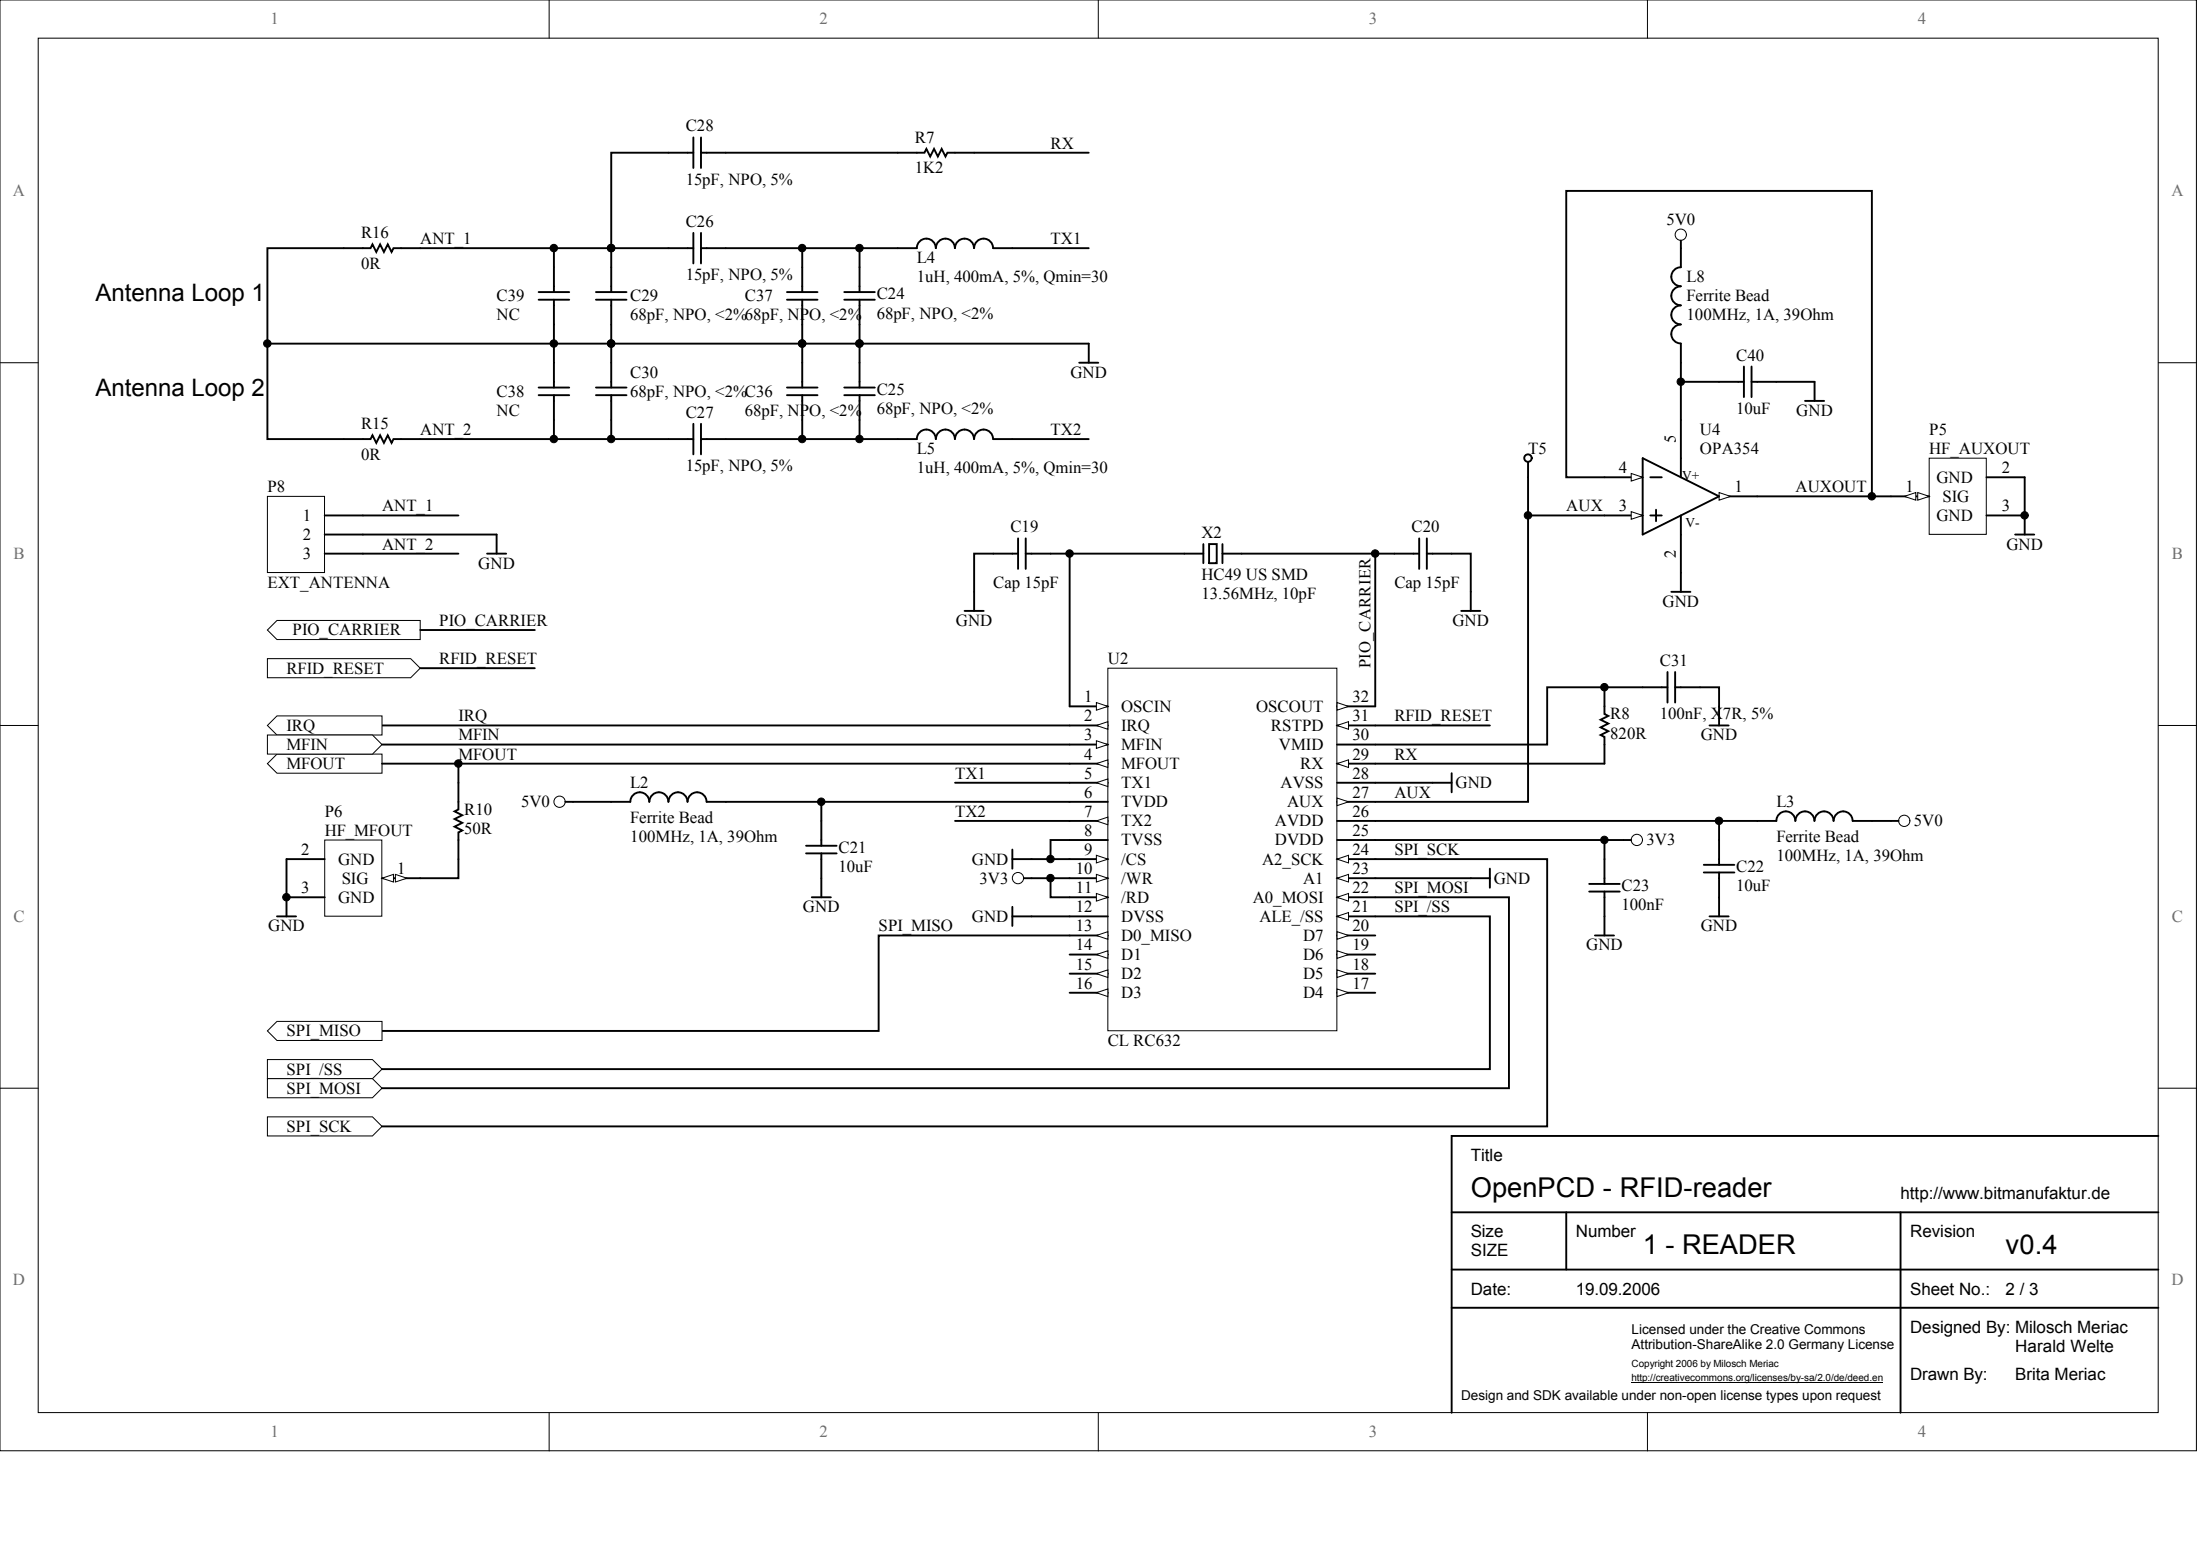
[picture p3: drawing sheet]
<svg xmlns="http://www.w3.org/2000/svg" width="840mm" height="594mm" viewBox="0 0 840 594" stroke-linecap="round" stroke-linejoin="round" font-family="sans-serif">
<g fill="#fff" stroke="#000" stroke-width=".38">
<path d="M0 0h838.2v553.5h-838.2z"/>
<path d="M14.6 14.6h809.1v524.4h-809.1z"/>
</g>
<g fill="none" stroke="#000" stroke-width=".38">
<path d="M209.6 0v14.6M419.2 0v14.6M628.7 0v14.6M0 138.4h14.6M823.7 138.4h14.6M0 276.8h14.6M823.7 276.8h14.6M0 415.2h14.6M823.7 415.2h14.6M209.6 539v14.6M419.2 539v14.6M628.7 539v14.6"/>
<circle cx="213.6" cy="305.9" r="2.15"/>
<circle cx="624.7" cy="320.5" r="2.15"/>
</g>
<g fill="#000" stroke="#000" stroke-width=".38">
<circle cx="233.2" cy="94.7" r="1.42"/>
<circle cx="233.2" cy="131.1" r="1.42"/>
<circle cx="306.1" cy="131.1" r="1.42"/>
<circle cx="328" cy="131.1" r="1.42"/>
</g>
<g fill="none" stroke="#000" stroke-width=".73">
<path d="M411.9 138.4h7.3M415.5 131.1v7.3M388.5 211.2h-16.7v14.6M388.5 205.4v11.7M391.5 211.2h16.7M391.5 205.4v11.7M459.2 211.2h-51v58.3M459.2 207.6v7.3M461.4 207.6h3v7.3h-3zM466.5 211.2h58.4v58.3M466.5 207.6v7.3M524.9 211.2h16.7"/>
<path d="M541.6 205.4v11.7M544.5 211.2h16.8v21.9M544.5 205.4v11.7M557.7 233.1h7.2M145.8 276.8h262.4M524.9 298.7h29.1M554 295v7.3M215.8 305.9h2.9M386.4 324.2v7.2M386.4 327.8h7.2M524.9 320.5h97.6"/>
</g>
<path d="M102.1 276.8l3.6-3.6h40.1v7.2h-40.1z" fill-rule="evenodd" fill="#fff" stroke="#000" stroke-width=".38"/>
<g fill="none" stroke="#000" stroke-width=".73">
<path d="M247.8 305.9a3.6 3.6 0 0 0-3.6-3.6 3.6 3.6 0 0 0-3.6 3.6h-21.9M255.1 305.9a3.6 3.6 0 0 0-3.6-3.6 3.6 3.6 0 0 0-3.7 3.6M262.4 305.9a3.6 3.6 0 0 0-3.7-3.6 3.6 3.6 0 0 0-3.6 3.6M269.6 305.9a3.6 3.6 0 0 0-3.6-3.6 3.6 3.6 0 0 0-3.6 3.6M269.7 305.9h138.5M313.5 305.9v16.8M656.1 313.2v16.8M685.2 313.2a3.6 3.6 0 0 0-3.7-3.6 3.6 3.6 0 0 0-3.6 3.6h-153M699.7 313.2a3.6 3.6 0 0 0-3.6-3.6 3.6 3.6 0 0 0-3.7 3.6 3.6 3.6 0 0 0-3.6-3.6 3.6 3.6 0 0 0-3.6 3.6M707 313.2a3.6 3.6 0 0 0-3.6-3.6 3.6 3.6 0 0 0-3.6 3.6M707.1 313.2h17.5M307.6 325.6h11.7"/>
<path d="M307.6 322.7h11.7M313.5 325.6v16.8M650.2 332.9h11.7M650.2 330h11.7M656.1 332.9v16.8M309.8 342.4h7.3M408.2 356.9h-72.9v36.5h-189.5M652.4 349.7h7.3"/>
</g>
<circle cx="726.7" cy="313.2" r="2.15" fill="none" stroke="#000" stroke-width=".38"/>
<g fill="#fff" stroke="#000" stroke-width=".38">
<path d="M102.1 393.4l3.6-3.7h40.1v7.3h-40.1z" fill-rule="evenodd"/>
<path d="M102.1 426.1h40l3.7 3.7-3.7 3.6h-40z" fill-rule="evenodd"/>
<path d="M102.1 404.3h40l3.7 3.6-3.7 3.7h-40z" fill-rule="evenodd"/>
<path d="M102.1 411.6h40l3.7 3.6-3.7 3.7h-40z" fill-rule="evenodd"/>
</g>
<g fill="none" stroke="#000" stroke-width=".73">
<path d="M255.1 58.3h9.5M264.6 52.4v11.7M267.5 52.4v11.7M267.5 58.3h9.5M342.6 58.3h10.2l.7-1.5 1.5 2.9 1.5-2.9 1.4 2.9 1.5-2.9 1.4 2.9 .8-1.4h10.2M255.1 94.7h9.5M264.6 88.9v11.6M267.5 94.7h9.5M267.5 88.9v11.6M357.1 94.7a3.6 3.6 0 0 0-3.6-3.7 3.6 3.6 0 0 0-3.6 3.7h-7.3M364.4 94.7a3.6 3.6 0 0 0-3.6-3.7 3.6 3.6 0 0 0-3.6 3.7M371.7 94.7a3.6 3.6 0 0 0-3.6-3.7 3.6 3.6 0 0 0-3.6 3.7"/>
<path d="M379 94.7a3.6 3.6 0 0 0-3.6-3.7 3.6 3.6 0 0 0-3.6 3.7M379.1 94.7h7.3M322.2 111.4h11.7M322.2 114.4h11.7M328 102v9.4M328 114.4v9.4M255.1 167.5h9.5M264.6 161.7v11.7M267.5 161.7v11.7M267.5 167.5h9.5M636.4 256.4v11.7M639.3 256.4v11.7"/>
<path d="M524.9 276.8h43.7M612.3 262.2v10.2l1.5 .8-2.9 1.4 2.9 1.5-2.9 1.4 2.9 1.5-2.9 1.4 1.4 .8v10.2M626.9 262.2h9.5M639.3 262.2h9.5M652.4 276.8h7.3M656.1 269.5v7.3M364.5 298.7h43.7M364.5 313.2h43.7M524.9 327.8h65.6v102h-444.7M524.9 335.1h43.7M568.6 331.4v7.3M606.5 337.3h11.7"/>
<path d="M612.3 327.8v9.5M524.9 342.4h51v72.8h-430.1M524.9 349.7h43.7v58.2h-422.8M606.5 340.2h11.7M608.7 356.9h7.3M612.3 340.2v16.7"/>
</g>
<path d="M422.8 255h87.4v138.3h-87.4z" fill="#fff" stroke="#000" stroke-width=".38"/>
<path d="M408.2 269.5h14.6" fill="none" stroke="#000" stroke-width=".73"/>
<path d="M418.4 268.1l4.4 1.4-4.4 1.5z" fill="#fff" stroke="#000" stroke-width=".38"/>
<path d="M408.2 276.8h14.6" fill="none" stroke="#000" stroke-width=".73"/>
<path d="M418.4 276.8l4.4-1.5v3z" fill="#fff" stroke="#000" stroke-width=".38"/>
<path d="M408.2 284.1h14.6" fill="none" stroke="#000" stroke-width=".73"/>
<path d="M418.4 282.6l4.4 1.5-4.4 1.4z" fill="#fff" stroke="#000" stroke-width=".38"/>
<path d="M408.2 291.4h14.6" fill="none" stroke="#000" stroke-width=".73"/>
<path d="M418.4 291.4l4.4-1.5v2.9z" fill="#fff" stroke="#000" stroke-width=".38"/>
<path d="M408.2 298.7h14.6" fill="none" stroke="#000" stroke-width=".73"/>
<path d="M418.4 298.7l4.4-1.5v2.9z" fill="#fff" stroke="#000" stroke-width=".38"/>
<path d="M408.2 305.9h14.6M408.2 313.2h14.6" fill="none" stroke="#000" stroke-width=".73"/>
<path d="M418.4 313.2l4.4-1.4v2.9z" fill="#fff" stroke="#000" stroke-width=".38"/>
<path d="M408.2 320.5h14.6M408.2 327.8h14.6" fill="none" stroke="#000" stroke-width=".73"/>
<path d="M418.4 326.3l4.4 1.5-4.4 1.5z" fill="#fff" stroke="#000" stroke-width=".38"/>
<path d="M408.2 335.1h14.6" fill="none" stroke="#000" stroke-width=".73"/>
<path d="M418.4 333.6l4.4 1.5-4.4 1.4z" fill="#fff" stroke="#000" stroke-width=".38"/>
<path d="M408.2 342.4h14.6" fill="none" stroke="#000" stroke-width=".73"/>
<path d="M418.4 340.9l4.4 1.5-4.4 1.4z" fill="#fff" stroke="#000" stroke-width=".38"/>
<path d="M408.2 349.7h14.6M408.2 356.9h14.6" fill="none" stroke="#000" stroke-width=".73"/>
<path d="M418.4 356.9l4.4-1.4v2.9z" fill="#fff" stroke="#000" stroke-width=".38"/>
<path d="M408.2 364.2h14.6" fill="none" stroke="#000" stroke-width=".73"/>
<path d="M418.4 364.2l4.4-1.4v2.9z" fill="#fff" stroke="#000" stroke-width=".38"/>
<path d="M408.2 371.5h14.6" fill="none" stroke="#000" stroke-width=".73"/>
<path d="M418.4 371.5l4.4-1.5v3z" fill="#fff" stroke="#000" stroke-width=".38"/>
<path d="M408.2 378.8h14.6" fill="none" stroke="#000" stroke-width=".73"/>
<path d="M418.4 378.8l4.4-1.5v2.9z" fill="#fff" stroke="#000" stroke-width=".38"/>
<path d="M510.3 378.8h14.6" fill="none" stroke="#000" stroke-width=".73"/>
<path d="M510.3 377.3l4.3 1.5-4.3 1.4z" fill="#fff" stroke="#000" stroke-width=".38"/>
<path d="M510.3 371.5h14.6" fill="none" stroke="#000" stroke-width=".73"/>
<path d="M510.3 370l4.3 1.5-4.3 1.5z" fill="#fff" stroke="#000" stroke-width=".38"/>
<path d="M510.3 364.2h14.6" fill="none" stroke="#000" stroke-width=".73"/>
<path d="M510.3 362.8l4.3 1.4-4.3 1.5z" fill="#fff" stroke="#000" stroke-width=".38"/>
<path d="M510.3 356.9h14.6" fill="none" stroke="#000" stroke-width=".73"/>
<path d="M510.3 355.5l4.3 1.4-4.3 1.5z" fill="#fff" stroke="#000" stroke-width=".38"/>
<path d="M510.3 349.7h14.6" fill="none" stroke="#000" stroke-width=".73"/>
<path d="M510.3 349.7l4.3-1.5v2.9z" fill="#fff" stroke="#000" stroke-width=".38"/>
<path d="M510.3 342.4h14.6" fill="none" stroke="#000" stroke-width=".73"/>
<path d="M510.3 342.4l4.3-1.5v2.9z" fill="#fff" stroke="#000" stroke-width=".38"/>
<path d="M510.3 335.1h14.6" fill="none" stroke="#000" stroke-width=".73"/>
<path d="M510.3 335.1l4.3-1.5v2.9z" fill="#fff" stroke="#000" stroke-width=".38"/>
<path d="M510.3 327.8h14.6" fill="none" stroke="#000" stroke-width=".73"/>
<path d="M510.3 327.8l4.3-1.5v3z" fill="#fff" stroke="#000" stroke-width=".38"/>
<path d="M510.3 313.2h14.6M510.3 305.9h14.6M510.3 320.5h14.6" fill="none" stroke="#000" stroke-width=".73"/>
<path d="M510.3 304.5l4.3 1.4-4.3 1.5z" fill="#fff" stroke="#000" stroke-width=".38"/>
<path d="M510.3 298.7h14.6M510.3 291.4h14.6" fill="none" stroke="#000" stroke-width=".73"/>
<path d="M510.3 291.4l4.3-1.5v2.9z" fill="#fff" stroke="#000" stroke-width=".38"/>
<path d="M510.3 276.8h14.6M510.3 284.1h14.6" fill="none" stroke="#000" stroke-width=".73"/>
<path d="M510.3 276.8l4.3-1.5v3z" fill="#fff" stroke="#000" stroke-width=".38"/>
<path d="M510.3 269.5h14.6" fill="none" stroke="#000" stroke-width=".73"/>
<path d="M510.3 268.1l4.3 1.4-4.3 1.5z" fill="#fff" stroke="#000" stroke-width=".38"/>
<g fill="none" stroke="#000" stroke-width=".73">
<path d="M371.8 58.3h43.7M386.4 94.7h29.1M227.4 114.4h11.7M227.4 111.4h11.7M233.3 102v9.4M233.3 114.4v9.4M233.3 138.4v9.5M328 123.8v14.6M415.5 131.1h-204.1v7.3M227.4 150.8h11.7M227.4 147.9h11.7M233.3 150.8v9.5"/>
<path d="M328 160.3v7.2M386.4 167.5h29.1M160.4 255h43.7M145.8 284.1h262.4M390.7 335.1h17.5M400.9 335.1v7.3h7.3M386.4 346v7.3M386.4 349.7h21.8"/>
</g>
<circle cx="388.5" cy="335" r="2.15" fill="none" stroke="#000" stroke-width=".38"/>
<g fill="#000" stroke="#000" stroke-width=".38">
<circle cx="233.2" cy="131.1" r="1.42"/>
<circle cx="328" cy="131.1" r="1.42"/>
</g>
<path d="M102.1 251.3h54.6l3.7 3.7-3.7 3.6h-54.6z" fill-rule="evenodd" fill="#fff" stroke="#000" stroke-width=".38"/>
<path d="M656.1 189.4h14.5M626.9 262.2h-36.4v21.9h-65.6M648.8 262.2h7.3v7.3M408.2 291.4h-233.2v7.3M524.9 291.4h87.4M393.6 327.8h14.6M408.2 320.5h-7.3v7.3M612.3 320.5v7.3" fill="none" stroke="#000" stroke-width=".73"/>
<path d="M656.1 187.9l4.3 1.5-4.3 1.4z" fill="#fff" stroke="#000" stroke-width=".38"/>
<path d="M612.3 182.1h14.6" fill="none" stroke="#000" stroke-width=".73"/>
<path d="M622.5 180.6l4.4 1.5-4.4 1.5z" fill="#fff" stroke="#000" stroke-width=".38"/>
<path d="M612.3 196.7h14.6" fill="none" stroke="#000" stroke-width=".73"/>
<path d="M622.5 195.2l4.4 1.5-4.4 1.4z" fill="#fff" stroke="#000" stroke-width=".38"/>
<g fill="none" stroke="#000" stroke-width=".73">
<path d="M255.1 58.3h-21.8v43.7M277 58.3h65.6M277 94.7h65.6M641.5 91.8v2.9M205.6 114.4h11.6M205.6 111.4h11.6M211.4 102v9.4M211.4 114.4v9.4M300.3 114.4h11.7M300.3 111.4h11.7M306.2 102v9.4M306.2 114.4v33.5"/>
<path d="M211.4 138.4v9.5M205.6 150.8h11.6M205.6 147.9h11.6M211.4 150.8v16.7M300.3 150.8h11.7M300.3 147.9h11.7M306.2 150.8v16.7M277 167.5h65.6M626.9 174.8l29.2 14.6-29.2 14.6zM641.5 160.3v21.8M612.3 182.1h-14.5v-109.3h116.6v116.6h7.3M612.3 196.7h-29.1v109.2h-58.3"/>
<path d="M629.8 182.1h4.4M629.8 196.7h4.4M632 194.5v4.4M641.5 196.7v29.1M772.7 182.1v21.9M769.1 204h7.2M637.8 225.8h7.3M175 298.7v10.2l-1.5 .7 2.9 1.4-2.9 1.5 2.9 1.5-2.9 1.4 2.9 1.5-1.4 .7v10.2M109.3 327.8v21.9M105.7 349.7h7.3"/>
</g>
<circle cx="641.5" cy="89.6" r="2.15" fill="none" stroke="#000" stroke-width=".38"/>
<circle cx="306.1" cy="131.1" r="1.42" fill="#000" stroke="#000" stroke-width=".38"/>
<path d="M102.1 189.4h21.8v29.1h-21.8z" fill="#fff" stroke="#000" stroke-width=".38"/>
<g fill="none" stroke="#000" stroke-width=".73">
<path d="M255.1 94.7h-104.9l-.8 1.4-1.4-2.9-1.5 2.9-1.4-2.9-1.5 2.9-1.5-2.9-.7 1.5h-39.3v72.8h39.3l.7-1.4 1.5 2.9 1.5-2.9 1.4 2.9 1.5-2.9 1.4 2.9 .8-1.5h104.9M641.5 94.7v7.3a3.6 3.6 0 0 0-3.7 3.6 3.6 3.6 0 0 0 3.7 3.6M641.5 116.5a3.6 3.6 0 0 0-3.7 3.7 3.6 3.6 0 0 0 3.7 3.6M641.5 109.3a3.6 3.6 0 0 0-3.7 3.6 3.6 3.6 0 0 0 3.7 3.6M211.4 123.8v7.3h-109.3M233.3 123.8v14.6M641.5 123.8a3.6 3.6 0 0 0-3.7 3.6 3.6 3.6 0 0 0 3.7 3.6M641.5 131.1v14.6h24M665.5 139.9v11.6M668.5 139.9v11.6M641.5 145.7v14.6M668.5 145.7h24v7.3"/>
<path d="M688.9 153h7.3M233.3 160.3v7.2M357.1 167.5a3.6 3.6 0 0 0-3.6-3.6 3.6 3.6 0 0 0-3.6 3.6h-7.3M364.4 167.5a3.6 3.6 0 0 0-3.6-3.6 3.6 3.6 0 0 0-3.6 3.6M371.7 167.5a3.6 3.6 0 0 0-3.6-3.6 3.6 3.6 0 0 0-3.6 3.6M379 167.5a3.6 3.6 0 0 0-3.6-3.6 3.6 3.6 0 0 0-3.6 3.6M379.1 167.5h7.3M123.9 196.7h51.1M670.6 189.4h43.8M123.9 204h65.6v7.2M123.9 211.2h51.1M185.9 211.2h7.3"/>
<path d="M368.1 233.1h7.3M371.8 225.8v7.3"/>
</g>
<path d="M102.1 291.4l3.6-3.7h40.1v7.3h-40.1z" fill-rule="evenodd" fill="#fff" stroke="#000" stroke-width=".38"/>
<path d="M328 138.4v9.5M322.2 147.9h11.7M322.2 150.8h11.7M328 150.8v9.5M145.8 291.4h29.2" fill="none" stroke="#000" stroke-width=".73"/>
<path d="M102.1 280.4h40l3.7 3.7-3.7 3.6h-40z" fill-rule="evenodd" fill="#fff" stroke="#000" stroke-width=".38"/>
<g fill="none" stroke="#000" stroke-width=".73">
<path d="M211.4 94.7v7.3M306.2 94.7v7.3M328 94.7v7.3M583.2 176.3v20.4M175 327.8v7.3h-14.6"/>
<circle cx="583.1" cy="174.8" r="1.42"/>
</g>
<circle cx="233.2" cy="94.7" r="1.42" fill="#000" stroke="#000" stroke-width=".38"/>
<path d="M102.1 240.4l3.6-3.7h54.7v7.3h-54.7z" fill-rule="evenodd" fill="#fff" stroke="#000" stroke-width=".38"/>
<path d="M160.4 240.4h43.7" fill="none" stroke="#000" stroke-width=".73"/>
<path d="M123.9 320.5h21.8v29.1h-21.8z" fill="#fff" stroke="#000" stroke-width=".38"/>
<path d="M145.8 335.1h14.6" fill="none" stroke="#000" stroke-width=".73"/>
<g fill="#fff" stroke="#000" stroke-width=".38">
<path d="M145.8 335.1l4.4-1.5v2.9z"/>
<path d="M150.9 333.6l4.4 1.5-4.4 1.4z"/>
</g>
<path d="M109.3 327.8h14.6M109.3 342.4h14.6" fill="none" stroke="#000" stroke-width=".73"/>
<path d="M736.3 174.8h21.8v29.1h-21.8z" fill="#fff" stroke="#000" stroke-width=".38"/>
<path d="M721.7 189.4h14.6" fill="none" stroke="#000" stroke-width=".73"/>
<g fill="#fff" stroke="#000" stroke-width=".38">
<path d="M731.9 187.9l4.4 1.5-4.4 1.4z"/>
<path d="M726.8 189.4l4.4-1.5v2.9z"/>
</g>
<path d="M758.1 182.1h14.6M758.1 196.7h14.6M823.7 433.4h-269.7v105.6M554 462.6h269.7M597.8 462.6v21.8M725.3 462.6v76.4M554 499h269.7M554 484.4h269.7" fill="none" stroke="#000" stroke-width=".73"/>
<path d="M622.7 527.3h96" fill="none" stroke="#000" stroke-width=".38"/>
<g fill="#000" stroke="#000" stroke-width=".38">
<circle cx="211.4" cy="94.7" r="1.42"/>
<circle cx="306.1" cy="94.7" r="1.42"/>
<circle cx="328" cy="94.7" r="1.42"/>
<circle cx="102" cy="131.1" r="1.42"/>
<circle cx="211.4" cy="131.1" r="1.42"/>
<circle cx="641.5" cy="145.6" r="1.42"/>
<circle cx="211.4" cy="167.5" r="1.42"/>
<circle cx="233.2" cy="167.5" r="1.42"/>
<circle cx="306.1" cy="167.5" r="1.42"/>
<circle cx="328" cy="167.5" r="1.42"/>
<circle cx="583.1" cy="196.6" r="1.42"/>
<circle cx="714.4" cy="189.4" r="1.42"/>
<circle cx="772.7" cy="196.6" r="1.42"/>
<circle cx="408.2" cy="211.2" r="1.42"/>
<circle cx="524.8" cy="211.2" r="1.42"/>
<circle cx="612.3" cy="262.2" r="1.42"/>
<circle cx="174.9" cy="291.3" r="1.42"/>
<circle cx="313.4" cy="305.9" r="1.42"/>
<circle cx="656" cy="313.2" r="1.42"/>
<circle cx="400.9" cy="335" r="1.42"/>
<circle cx="400.9" cy="327.8" r="1.42"/>
<circle cx="612.3" cy="320.5" r="1.42"/>
<circle cx="109.3" cy="342.3" r="1.42"/>
</g>
<g font-size="10.4">
<text x="561.3" y="456.7">OpenPCD - RFID-reader</text>
<text x="626.9" y="478.5">1 - READER</text>
<text x="765.4" y="478.5">v0.4</text>
</g>
<g font-size="9.2">
<text x="36.4" y="114.7">Antenna Loop 1</text>
<text x="36.4" y="151.1">Antenna Loop 2</text>
</g>
<g font-size="6.5">
<text x="561.3" y="442.9">Title</text>
<text x="725.3" y="457.5">http://www.bitmanufaktur.de</text>
<text x="561.3" y="472.1">Size</text>
<text x="601.4" y="472.1">Number</text>
<text x="729" y="472.1">Revision</text>
<text x="561.3" y="479.4">SIZE</text>
<text x="561.3" y="493.9">Date:</text>
<text x="601.4" y="493.9">19.09.2006</text>
<text x="729" y="493.9">Sheet No.:</text>
<text x="765.4" y="493.9">2 / 3</text>
<text x="729" y="508.5">Designed By: Milosch Meriac</text>
<text x="769.1" y="515.8">Harald Welte</text>
<text x="729" y="526.7">Drawn By:</text>
<text x="769.1" y="526.7">Brita Meriac</text>
</g>
<g font-size="6.4" fill="#716f64">
<text x="103.2" y="9.3">1</text>
<text x="312.8" y="9.3">2</text>
<text x="522.4" y="9.3">3</text>
<text x="732" y="9.3">4</text>
<text x="5" y="74.9">A</text>
<text x="828.7" y="74.9">A</text>
<text x="5.2" y="213.3">B</text>
<text x="828.9" y="213.3">B</text>
<text x="5.2" y="351.7">C</text>
<text x="828.9" y="351.7">C</text>
<text x="5" y="490.1">D</text>
<text x="828.7" y="490.1">D</text>
<text x="103.2" y="548.4">1</text>
<text x="312.8" y="548.4">2</text>
<text x="522.4" y="548.4">3</text>
<text x="732" y="548.4">4</text>
</g>
<g font-size="6.4">
<text x="261.7" y="50.1">C28</text>
<text x="349.2" y="54.5">R7</text>
<text x="400.9" y="56.7">RX</text>
<text x="261.7" y="70.5">15pF, NPO, 5%</text>
<text x="349.2" y="66.2">1K2</text>
<text x="261.7" y="86.6">C26</text>
<text x="635.9" y="85.8">5V0</text>
<text x="137.8" y="90.9">R16</text>
<text x="160.4" y="93.1">ANT_1</text>
<text x="400.9" y="93.1">TX1</text>
<text x="349.9" y="100.4">L4</text>
<text x="137.8" y="102.6">0R</text>
<text x="261.7" y="107">15pF, NPO, 5%</text>
<text x="349.9" y="107.7">1uH, 400mA, 5%, Qmin=30</text>
<text x="643.7" y="107.7">L8</text>
<text x="189.5" y="115">C39</text>
<text x="240.6" y="115">C29</text>
<text x="284.3" y="115">C37</text>
<text x="334.6" y="114.2">C24</text>
<text x="643.7" y="115">Ferrite Bead</text>
<text x="189.5" y="122.3">NC</text>
<text x="240.6" y="122.3">68pF, NPO, &lt;2%68pF, NPO, &lt;2%</text>
<text x="334.6" y="121.5">68pF, NPO, &lt;2%</text>
<text x="643.7" y="122.3">100MHz, 1A, 39Ohm</text>
<text x="662.6" y="137.6">C40</text>
<text x="240.6" y="144.1">C30</text>
<text x="408.5" y="144.1">GND</text>
<text x="189.5" y="151.4">C38</text>
<text x="240.6" y="151.4">68pF, NPO, &lt;2%C36</text>
<text x="334.6" y="150.7">C25</text>
<text x="189.5" y="158.7">NC</text>
<text x="261.7" y="159.4">C27</text>
<text x="284.3" y="158.7">68pF, NPO, &lt;2%</text>
<text x="334.6" y="158">68pF, NPO, &lt;2%</text>
<text x="662.6" y="158">10uF</text>
<text x="685.5" y="158.7">GND</text>
<text x="137.8" y="163.8">R15</text>
<text x="160.4" y="166">ANT_2</text>
<text x="400.9" y="166">TX2</text>
<text x="648.8" y="166">U4</text>
<text x="736.3" y="166">P5</text>
<text x="349.9" y="173.2">L5</text>
<text x="583.2" y="173.2">T5</text>
<text x="648.8" y="173.2">OPA354</text>
<text x="736.3" y="173.2">HF_AUXOUT</text>
<text x="137.8" y="175.4">0R</text>
<text x="261.7" y="179.8">15pF, NPO, 5%</text>
<text x="349.9" y="180.5">1uH, 400mA, 5%, Qmin=30</text>
<text x="617.9" y="180.5">4</text>
<text x="739" y="184.2">GND</text>
<text x="764" y="180.5">2</text>
<text x="102.1" y="187.8">P8</text>
<text x="661.9" y="187.8">1</text>
<text x="685.2" y="187.8">AUXOUT</text>
<text x="727.2" y="187.8">1</text>
<text x="741.4" y="191.5">SIG</text>
<text x="145.8" y="195.1">ANT_1</text>
<text x="597.8" y="195.1">AUX</text>
<text x="617.9" y="195.1">3</text>
<text x="764" y="195.1">3</text>
<text x="115.6" y="198.7">1</text>
<text x="385.6" y="203.1">C19</text>
<text x="538.7" y="203.1">C20</text>
<text x="739" y="198.7">GND</text>
<text x="115.6" y="206">2</text>
<text x="145.8" y="209.7">ANT_2</text>
<text x="458.5" y="205.3">X2</text>
<text x="765.7" y="209.7">GND</text>
<text x="115.6" y="213.3">3</text>
<text x="182.5" y="217">GND</text>
<text x="458.5" y="221.3">HC49 US SMD</text>
<text x="102.1" y="224.2">EXT_ANTENNA</text>
<text x="379.1" y="224.2">Cap 15pF</text>
<text x="532.1" y="224.2">Cap 15pF</text>
<text x="458.5" y="228.6">13.56MHz, 10pF</text>
<text x="634.5" y="231.5">GND</text>
<text x="167.7" y="238.8">PIO_CARRIER</text>
<text x="364.8" y="238.8">GND</text>
<text x="554.3" y="238.8">GND</text>
<text x="111.7" y="242.5">PIO_CARRIER</text>
<text x="109.3" y="257">RFID_RESET</text>
<text x="167.7" y="253.4">RFID_RESET</text>
<text x="422.8" y="253.4">U2</text>
<text x="633.5" y="254.1">C31</text>
<text x="413.8" y="267.9">1</text>
<text x="516.1" y="267.9">32</text>
<text x="175" y="275.2">IRQ</text>
<text x="413.8" y="275.2">2</text>
<text x="427.9" y="271.6">OSCIN</text>
<text x="479.4" y="271.6">OSCOUT</text>
<text x="516.1" y="275.2">31</text>
<text x="532.1" y="275.2">RFID_RESET</text>
<text x="614.5" y="274.5">R8</text>
<text x="633.5" y="274.5">100nF, X7R, 5%</text>
<text x="109.3" y="278.9">IRQ</text>
<text x="427.9" y="278.9">IRQ</text>
<text x="485.1" y="278.9">RSTPD</text>
<text x="614.5" y="281.8">820R</text>
<text x="109.3" y="286.2">MFIN</text>
<text x="175" y="282.5">MFIN</text>
<text x="413.8" y="282.5">3</text>
<text x="427.9" y="286.2">MFIN</text>
<text x="488.1" y="286.2">VMID</text>
<text x="516.1" y="282.5">30</text>
<text x="649.1" y="282.5">GND</text>
<text x="109.3" y="293.4">MFOUT</text>
<text x="175" y="289.8">MFOUT</text>
<text x="413.8" y="289.8">4</text>
<text x="427.9" y="293.4">MFOUT</text>
<text x="496.2" y="293.4">RX</text>
<text x="516.1" y="289.8">29</text>
<text x="532.1" y="289.8">RX</text>
<text x="364.5" y="297.1">TX1</text>
<text x="413.8" y="297.1">5</text>
<text x="516.1" y="297.1">28</text>
<text x="240.6" y="300.7">L2</text>
<text x="413.8" y="304.4">6</text>
<text x="427.9" y="300.7">TX1</text>
<text x="488.7" y="300.7">AVSS</text>
<text x="516.1" y="304.4">27</text>
<text x="532.1" y="304.4">AUX</text>
<text x="555.5" y="300.7">GND</text>
<text x="123.9" y="311.7">P6</text>
<text x="177.1" y="310.9">R10</text>
<text x="198.9" y="308">5V0</text>
<text x="364.5" y="311.7">TX2</text>
<text x="413.8" y="311.7">7</text>
<text x="427.9" y="308">TVDD</text>
<text x="491.2" y="308">AUX</text>
<text x="516.1" y="311.7">26</text>
<text x="677.9" y="308">L3</text>
<text x="240.6" y="313.8">Ferrite Bead</text>
<text x="427.9" y="315.3">TX2</text>
<text x="486.5" y="315.3">AVDD</text>
<text x="730.4" y="315.3">5V0</text>
<text x="123.9" y="318.9">HF_MFOUT</text>
<text x="177.1" y="318.2">50R</text>
<text x="240.6" y="321.1">100MHz, 1A, 39Ohm</text>
<text x="413.8" y="318.9">8</text>
<text x="427.9" y="322.6">TVSS</text>
<text x="486.5" y="322.6">DVDD</text>
<text x="516.1" y="318.9">25</text>
<text x="628.4" y="322.6">3V3</text>
<text x="677.9" y="321.1">Ferrite Bead</text>
<text x="114.9" y="326.2">2</text>
<text x="129" y="329.9">GND</text>
<text x="320" y="325.5">C21</text>
<text x="370.9" y="329.9">GND</text>
<text x="413.8" y="326.2">9</text>
<text x="427.9" y="329.9">/CS</text>
<text x="481.7" y="329.9">A2_SCK</text>
<text x="516.1" y="326.2">24</text>
<text x="532.1" y="326.2">SPI_SCK</text>
<text x="677.9" y="328.4">100MHz, 1A, 39Ohm</text>
<text x="151.6" y="333.5">1</text>
<text x="320" y="332.8">10uF</text>
<text x="410.6" y="333.5">10</text>
<text x="516.1" y="333.5">23</text>
<text x="662.6" y="332.8">C22</text>
<text x="114.9" y="340.8">3</text>
<text x="130.4" y="337.2">SIG</text>
<text x="373.8" y="337.2">3V3</text>
<text x="410.6" y="340.8">11</text>
<text x="427.9" y="337.2">/WR</text>
<text x="497.3" y="337.2">A1</text>
<text x="516.1" y="340.8">22</text>
<text x="532.1" y="340.8">SPI_MOSI</text>
<text x="570.1" y="337.2">GND</text>
<text x="618.9" y="340.1">C23</text>
<text x="662.6" y="340.1">10uF</text>
<text x="129" y="344.4">GND</text>
<text x="427.9" y="344.4">/RD</text>
<text x="478.1" y="344.4">A0_MOSI</text>
<text x="618.9" y="347.3">100nF</text>
<text x="306.5" y="348.1">GND</text>
<text x="370.9" y="351.7">GND</text>
<text x="410.6" y="348.1">12</text>
<text x="427.9" y="351.7">DVSS</text>
<text x="480.7" y="351.7">ALE_/SS</text>
<text x="516.1" y="348.1">21</text>
<text x="532.1" y="348.1">SPI_/SS</text>
<text x="102.3" y="355.4">GND</text>
<text x="335.3" y="355.4">SPI_MISO</text>
<text x="410.6" y="355.4">13</text>
<text x="427.9" y="359">D0_MISO</text>
<text x="497.3" y="359">D7</text>
<text x="516.1" y="355.4">20</text>
<text x="649.1" y="355.4">GND</text>
<text x="410.6" y="362.6">14</text>
<text x="516.1" y="362.6">19</text>
<text x="605.3" y="362.6">GND</text>
<text x="410.6" y="369.9">15</text>
<text x="427.9" y="366.3">D1</text>
<text x="497.3" y="366.3">D6</text>
<text x="516.1" y="369.9">18</text>
<text x="410.6" y="377.2">16</text>
<text x="427.9" y="373.6">D2</text>
<text x="497.3" y="373.6">D5</text>
<text x="516.1" y="377.2">17</text>
<text x="427.9" y="380.9">D3</text>
<text x="497.3" y="380.9">D4</text>
<text x="109.3" y="395.4">SPI_MISO</text>
<text x="422.8" y="399.1">CL RC632</text>
<text x="109.3" y="410">SPI_/SS</text>
<text x="109.3" y="417.3">SPI_MOSI</text>
<text x="109.3" y="431.9">SPI_SCK</text>
</g>
<g font-size="6.3">
<text x="639.6" y="169" transform="rotate(-90 639.6 169)">5</text>
<text x="639.6" y="213.1" transform="rotate(-90 639.6 213.1)">2</text>
<text x="523" y="255" transform="rotate(-90 523 255)">PIO_CARRIER</text>
</g>
<g font-size="5.2">
<text x="622.7" y="508.9">Licensed under the Creative Commons</text>
<text x="622.7" y="514.7">Attribution-ShareAlike 2.0 Germany License</text>
<text x="557.7" y="534.3">Design and SDK available under non-open license types upon request</text>
</g>
<g font-size="5.1">
<text x="642" y="183">V+</text>
<text x="643.2" y="201.2">V-</text>
</g>
<g font-size="3.8">
<text x="622.7" y="521.5">Copyright 2006 by Milosch Meriac</text>
<text x="622.7" y="527">http://creativecommons.org/licenses/by-sa/2.0/de/deed.en</text>
</g>
</svg>
